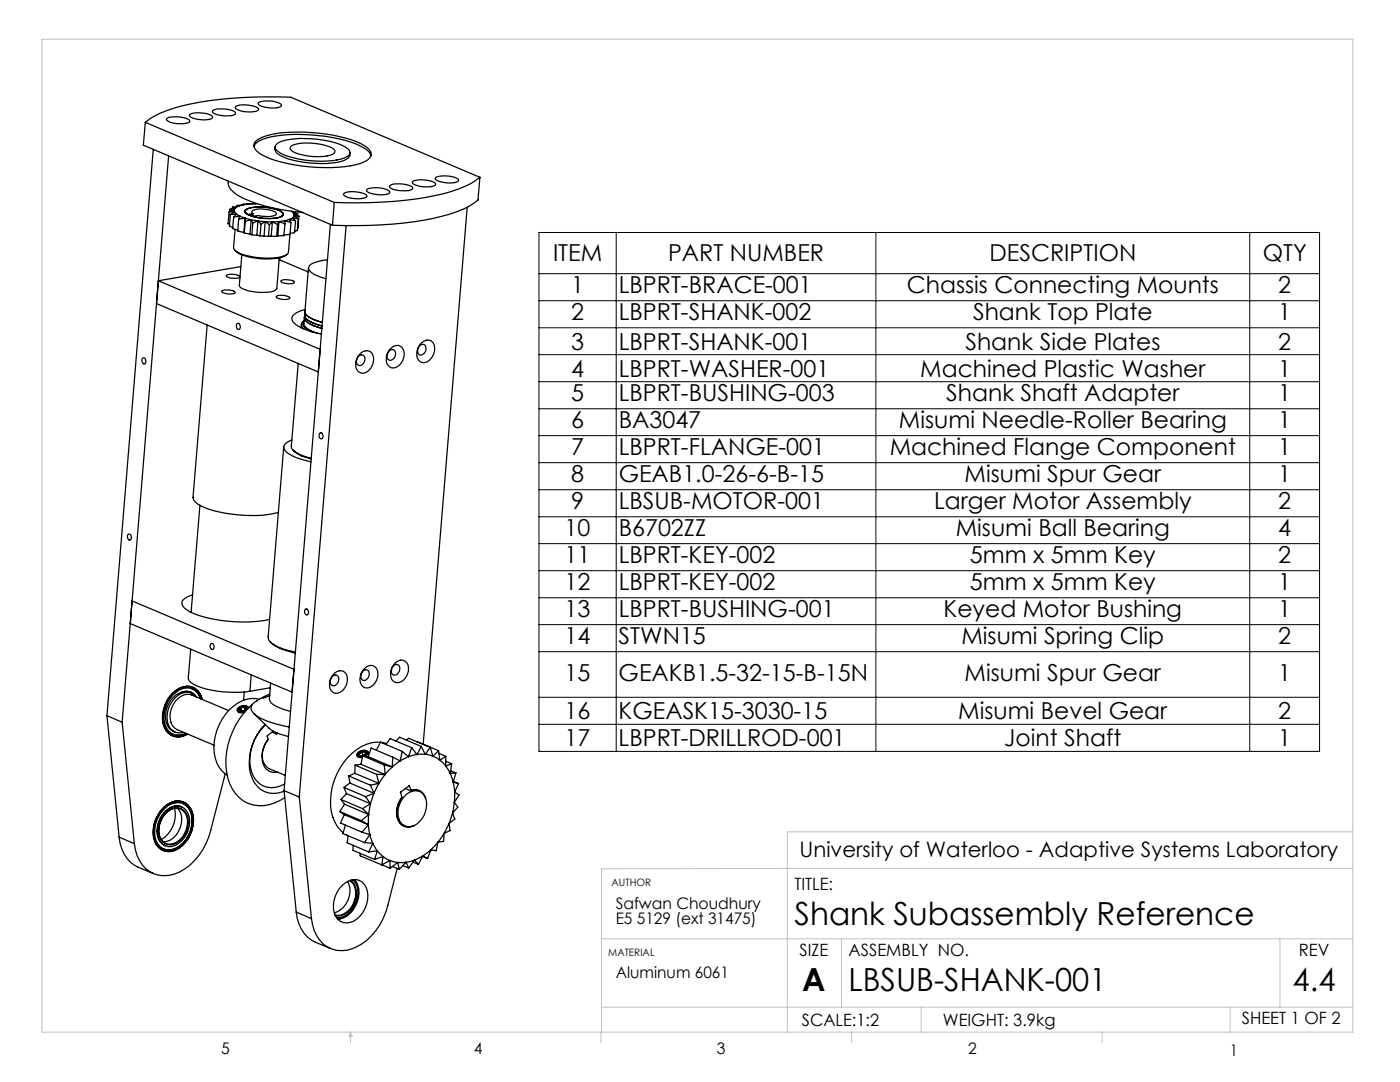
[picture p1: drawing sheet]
<svg xmlns="http://www.w3.org/2000/svg" width="279mm" height="216mm" viewBox="0 0 279 216" stroke-linecap="round" stroke-linejoin="round" font-family="sans-serif">
<g fill="none" stroke="#000" stroke-width=".2">
<path d="M107.6 46.4h155.7v103.5h-155.7zM107.6 54.6h155.7M123 46.4v103.5M174.8 46.4v103.5M249.4 46.4v103.5M107.6 60h155.7M107.6 65.4h155.7M107.6 70.8h155.7M107.6 76.2h155.7M107.6 81.6h155.7M107.6 86.9h155.7M107.6 92.3h155.7"/>
<path d="M107.6 97.7h155.7M107.6 103.1h155.7M107.6 108.5h155.7M107.6 113.9h155.7M107.6 119.3h155.7M107.6 124.6h155.7M107.6 130h155.7M107.6 139.1h155.7M107.6 144.5h155.7"/>
</g>
<g fill="none" stroke="#c0c0c0" stroke-width=".2">
<path d="M8.4 7.8h261.6v198.2h-261.6zM270 166h-112.9v40M270 173.3l-149.9 .1v32.6M120.1 187.3h149.9M167.9 187.3v13.7M255.4 187.3v13.7M70 206v2.1M70 206l.3 .8h-.7zM119.9 206v2.1M120.1 201h149.9M170 206v2.1M183.8 201v5"/>
<path d="M220 206v2.1M245.5 201v5"/>
</g>
<g fill="none" stroke="#000" stroke-width=".25">
<path d="M29 24.4a23.2 23.2 0 0 1 10.9-4 91 91 0 0 1 18.1-1l37.8 16M29 24.4l37.7 16M29 24.4l-.4 4.6 37.8 15.9M30.6 29.8l-9.3 113M33.3 23.6a5.2 5.2 0 0 1 4.5 .4l.1 .2a3.1 3.1 0 0 1-2.7 .5 2.6 2.6 0 0 1-2-.9zM33.7 31.1l-9.3 113M37.9 22.8a5.4 5.4 0 0 1 4.5 .4l.1 .2a2.89 2.89 0 0 1-2.7 .4 2.59 2.59 0 0 1-2-.8zM42.5 22a5.5 5.5 0 0 1 4.5 .4v.2a1.3 1.3 0 0 1-1.4 .5h-1.3a2.45 2.45 0 0 1-1.9-.9zM45.5 36.1a2.16 2.16 0 0 0 1.1 2.2 21.9 21.9 0 0 0 9.2 3.5l4.6 .6M47 21.3a5.2 5.2 0 0 1 4.5 .3l.1 .2a1.4 1.4 0 0 1-1.4 .5l-1.9-.1a1.63 1.63 0 0 1-1.4-.8zM50.7 29.2a2.68 2.68 0 0 1 1.7-1.4 28.7 28.7 0 0 1 13.9-.4l2.6 .6a10.6 10.6 0 0 1 4.8 2.4l.3 .7M50.9 28.4a7.6 7.6 0 0 1 4.5-1.8 34.5 34.5 0 0 1 16.6 2 3.2 3.2 0 0 1 2.1 2.2 2.05 2.05 0 0 1-1.5 1.5 23.1 23.1 0 0 1-10.7 1 26.4 26.4 0 0 1-9.5-2.4 2.48 2.48 0 0 1-1.7-2.1z"/>
<path d="M51.6 20.5a5.5 5.5 0 0 1 4.5 .3l.1 .2a2.89 2.89 0 0 1-2.7 .5 2.59 2.59 0 0 1-2-.8zM54.9 29.3a1.52 1.52 0 0 0 1.2 1.8 20.4 20.4 0 0 0 12.6 .9 1.45 1.45 0 0 0 1.1-1.5M55.3 28.6a12.7 12.7 0 0 1 7-.9 14 14 0 0 1 7.1 2 .88 .88 0 0 1 .5 .8 .88 .88 0 0 1-.7 .8 17.6 17.6 0 0 1-10.6 .2 5.4 5.4 0 0 1-3.6-1.9l-.1-.3zM58.2 29.1a10.8 10.8 0 0 1 8.4 .7l.3 .5a3.5 3.5 0 0 1-3.2 1l-1.8-.1-1.8-.3a3.2 3.2 0 0 1-2.2-1.3zM68.7 38.6a5.2 5.2 0 0 1 4.5 .3v.3a3.1 3.1 0 0 1-2.6 .4 2.6 2.6 0 0 1-2.1-.8zM73.2 37.8a5.5 5.5 0 0 1 4.5 .3l.1 .2a2.89 2.89 0 0 1-2.7 .5 2.59 2.59 0 0 1-2-.8zM77.8 37a5.5 5.5 0 0 1 4.5 .4l.1 .2a1.5 1.5 0 0 1-1.4 .5l-1.3-.1a2.45 2.45 0 0 1-2-.8zM82.4 36.2a5.2 5.2 0 0 1 4.5 .4l.1 .2a1.4 1.4 0 0 1-1.5 .5l-1.9-.2a1.63 1.63 0 0 1-1.3-.7zM87 35.4a5.5 5.5 0 0 1 4.4 .4l.1 .2a2.89 2.89 0 0 1-2.7 .4 2.45 2.45 0 0 1-1.9-.8zM95.8 35.4a23.5 23.5 0 0 1-10.9 4 91 91 0 0 1-18.2 1M95.8 35.4l-.4 4.5a16.8 16.8 0 0 1-7.3 3.3 78.9 78.9 0 0 1-21.7 1.7M31.6 56l32.3 13.7-.4 4.5-32.3-13.6z"/>
<path d="M44.2 58.1a2.6 2.6 0 0 1 2.8 .3 2.71 2.71 0 0 1-2.8-.2zM45.2 54.9a2.73 2.73 0 0 1 2.7 .3 2.71 2.71 0 0 1-2.7-.1zM45.7 42.3h1.1M45.7 42.3l-.2 2.3 .3 .2M45.9 41.8l.8 .1M45.9 41.8l-.1 .4M46 42.8l-.2 2.3 .7 .3M46.4 41.3l.6 .2M46.4 41.3v.4M46.6 43.3l-.2 2.3 1 .3M46.7 41.9l.1 .4M46.7 41.9l-1 .4"/>
<path d="M46.8 42.3l.4 .4M46.8 42.3l-.8 .5M46.8 49.9a6.3 6.3 0 0 0 4.4 1.6 10.2 10.2 0 0 0 5.8-.5l.3-.2M46.9 45.8l-.3 3.6a1.37 1.37 0 0 0 1.1 1 14.7 14.7 0 0 0 9.1 .6l.7-.4 .1-.3 .3-3.5M47 41.5l-.3 .4M47 41.5l-1.1 .3M47.2 42.7l.7 .4M47.2 42.7l-.6 .6M47.2 42.7l-1.2 .1M47.3 41l.4 .1M47.3 41v.2M47.6 43.7l-.2 2.4 1.3 .3"/>
<path d="M47.7 41.1l-.7 .4M47.7 41.1l-1.3 .2M47.9 43.1l1 .4M47.9 43.1l-.3 .6M47.9 43.1l-1.3 .2M48 53.2l-16.4 2.8M48.3 50.8l-.5 6.1a2.82 2.82 0 0 0 2.5 1.3l2.4 .1a3.4 3.4 0 0 0 2.5-.6l.5-6.2M48.5 40.7l.1 .2M48.5 40.7v.2M48.6 40.9l-.9 .2M48.6 40.9l-1.3 .1M48.7 46.4l.1 .1"/>
<path d="M48.8 46.5l1.1 .2M48.9 42a7.5 7.5 0 0 1 5.8-.4 3.2 3.2 0 0 1 1.9 .9v.3a1.56 1.56 0 0 1-1.5 .7 11.1 11.1 0 0 1-5.8-.7l-.5-.6zM48.9 43.5l1.2 .4M48.9 43.5v.7M48.9 43.5l-.2 2.9M48.9 43.5l-1.3 .2M48.9 44.2l-.1 2.3M49 42.2v.4M49.1 41.9a6.2 6.2 0 0 1 4.4-.4l.8 .1a2.9 2.9 0 0 1 2.1 1.1 1.12 1.12 0 0 1-1.1 .8 9.9 9.9 0 0 1-6.1-.9l-.2-.2zM49.7 40.7l1.6-.1zM49.7 40.7l-1.1 .2M49.7 40.7h-1.2"/>
<path d="M49.9 46.7l.4 .1M50.1 43.9l1.4 .2M50.1 43.9l.3 .6M50.1 43.9l-.2 2.8M50.1 43.9l-1.2 .3M50.3 46.8l1 .2M50.4 42a5.9 5.9 0 0 1 4.6 .4l.2 .2a.91 .91 0 0 1-1.1 .6l-2.6-.2-.7 .1-1.1-.3 .8-.2-.3-.4zM50.4 44.5l-.1 2.3M50.5 42.6l-.1 .4M51.3 47l.6 .1M51.5 44.1l1.4 .1M51.5 44.1l.6 .6"/>
<path d="M51.5 44.1l-.2 2.9M51.5 44.1l-1.1 .4M51.9 47.1h.8M52.1 44.7l-.2 2.4M52.7 47.1l.9 .1M52.9 44.2l1.5 .1M52.9 44.2l.9 .6M52.9 44.2l-.8 .5M52.9 44.2l-.2 2.9M53.8 44.8l-.2 2.4M54.1 47.1l-.5 .1M54.1 47.1l1.1 .1"/>
<path d="M54.4 44.3l-.6 .5M54.4 44.3l-.3 2.8M54.4 44.3l1 .5M55.1 59.2a2.7 2.7 0 0 1 2.8 .2 2.65 2.65 0 0 1-2.8-.1zM55.4 44.8l-.2 2.4M55.5 47.1l-.3 .1M55.7 44.2l-1.3 .1M55.7 44.2l-.3 .6M55.7 44.2l-.2 2.9M55.7 44.2l1.2 .5M55.7 51.9h.1M55.8 51.9l5.7 2.4"/>
<path d="M55.8 51.4v.5M56.1 56a3.1 3.1 0 0 1 2.6 .2l.1 .1a2.71 2.71 0 0 1-2.7-.1zM56.4 42.8l-.1 .4M56.8 44l-1.1 .2M56.8 44l.1 .7M56.8 44l1.3 .4M56.9 44.7l-.2 2.3-1.2 .1M57.7 43.8l-.9 .2M57.7 43.8l.4 .6M57.7 43.8l1.3 .3M57.9 46.8l-1.2 .1M58.1 44.4l-.2 2.4"/>
<path d="M58.2 42.2h.1M58.2 42.2l.4 .4M58.2 42.2l1.2 .5M58.4 43.5l-.7 .3M58.4 43.5l.6 .6M58.4 43.5l1.1 .1M58.6 42.6l.1 .4M58.6 42.6l1.1 .5M58.6 42.6l.8 .1M58.7 43l-.3 .5M58.7 43l.8 .6M58.7 43l1 .1"/>
<path d="M58.7 42.2v.2M59 44.1l-.2 2.3-.9 .2M59.4 42.7v.3M59.5 43.6l-.2 2.4-.5 .1M59.7 43.1l-.2 2.4h-.1M61.6 53.4l-.7 8.8M65.4 51.8l-1.2 .2a3.7 3.7 0 0 0-2.6 1.3 1.46 1.46 0 0 0 1.1 1.4l2.4 .9M65.9 44.8l-9.2 113M66.7 40.4l-.3 4.5M69.1 45l-9.4 114M93.2 41.3l-8.7 107.2M28.5 71.5l.1-.1a.69 .69 0 0 1 .5 .6 .69 .69 0 0 1-.3 .6l-.4-.3-.1-.5z"/>
<path d="M41.3 64.8l-2.8 34.4a1.46 1.46 0 0 0 .9 1.3 22.3 22.3 0 0 0 10.7 2.4l2.4-.1 3.1-.6M47.3 64.6l.1-.1a.69 .69 0 0 1 .5 .6 .69 .69 0 0 1-.2 .7l-.5-.4v-.5zM59.5 72.5l-1.4 16.5a1.66 1.66 0 0 0 1.2 1.4l1.6 .7 1.2 .3M60.1 64.7v.7M60.7 64a.93 .93 0 0 0-.6 .8 .93 .93 0 0 0 .5 .8M60.7 64a.77 .77 0 0 0-.1 1.1l.4 .4 1.4 .8M60.9 62.2a1.48 1.48 0 0 0 1 1.2l2.4 .9-.6-.1a5 5 0 0 1-2.8-1.7zM60.9 62.2a1.49 1.49 0 0 0 1 1.9l2.4 .9M60.9 61.8h-.3a3.1 3.1 0 0 0-2.4 1.7 1.88 1.88 0 0 0 1.2 1.6l2.6 1 2.1 .6M62.5 64.9a2.39 2.39 0 0 1-1.8-1.6l.1-.4a1.53 1.53 0 0 0 1.1 1.3l2.4 .9M62.5 64.9l1.7 .6M62.5 65l1.7 .5"/>
<path d="M62.5 65a2.43 2.43 0 0 1-1.8-1.6l-.1 1.2a1.64 1.64 0 0 0 1.1 1.2l1.7 .7M71.4 71.2a.8 .8 0 0 1 1.2-.3 .8 .8 0 0 1 .1 1.2 .85 .85 0 0 1-1.1 .8 .85 .85 0 0 1-.4-1.3zM72 70.5a1.48 1.48 0 0 1 1.7-.4 1.48 1.48 0 0 1 .9 1.5 2.89 2.89 0 0 1-2 2.9 1.64 1.64 0 0 1-1.6-2.3l.5-1.2zM77.8 69.9a.81 .81 0 0 1 1.1 .2 .81 .81 0 0 1-.1 1 .85 .85 0 0 1-1.1 .8 .85 .85 0 0 1-.4-1.3zM78 69.5a1.48 1.48 0 0 1 1.8-.5 1.48 1.48 0 0 1 .9 1.5 2.69 2.69 0 0 1-2.5 2.9 1.96 1.96 0 0 1-.9-2.9zM83.9 68.8a.65 .65 0 0 1 1.1 .4 1.24 1.24 0 0 1-1.3 1.6 1.26 1.26 0 0 1 .2-2zM84.1 68.4a1.46 1.46 0 0 1 1.8-.5 1.46 1.46 0 0 1 .8 1.6 2.89 2.89 0 0 1-1.9 2.9 1.61 1.61 0 0 1-1.6-2.3l.5-1.2zM56.6 89.2l-3.1 37.9a1.45 1.45 0 0 0 .9 1.3 13 13 0 0 0 4.5 1.7M58.2 87.8a2.24 2.24 0 0 0-1.6 1.5 2.28 2.28 0 0 0 1.5 1.5l1.7 .7 2.3 .6M58.5 89.8l.2 .2a7.1 7.1 0 0 0 3.4 1.6M63.8 86.4a.62 .62 0 0 1 .6 .4 .62 .62 0 0 1-.1 .7 .61 .61 0 0 1-.6-.4 .61 .61 0 0 1 .1-.7zM25.6 106.6a.59 .59 0 0 1 .6 .5 .59 .59 0 0 1-.4 .7l-.4-.6z"/>
<path d="M26.4 119.9l32.3 13.7-.4 4.5-32.3-13.7zM38.5 118.7h-.3a2.99 2.99 0 0 0-1.9 1.4 1.49 1.49 0 0 0 .9 1.5 20.3 20.3 0 0 0 9.7 2.5l3.8-.1 3.1-.4M39.9 100.8l-1.8 21.4M36.2 138.1a2.76 2.76 0 0 1 1.9 0M36.8 138a2.31 2.31 0 0 1 2.4 1.1M38.1 129.5l-.5 5.8a1.64 1.64 0 0 0 1.1 1.3 20.5 20.5 0 0 0 11.2 1.3M38.2 138.3a2.93 2.93 0 0 0-3.6 .8 5.1 5.1 0 0 0-1 6l.5 .5 .8 .5M38.3 137.4a2.83 2.83 0 0 1 1.7 2M39.2 139.1a2.61 2.61 0 0 0-4.3 .2 5.1 5.1 0 0 0-1 6 2.25 2.25 0 0 0 2.7 .8M40.1 139.5a2.89 2.89 0 0 0-4.9-1.4 5.8 5.8 0 0 0-1.6 7.7 2.82 2.82 0 0 0 3.5 .5M40.3 139.5a3.1 3.1 0 0 0-5.2-1.6 6.2 6.2 0 0 0-1.8 7.9 2.96 2.96 0 0 0 4.1 .6 3.1 3.1 0 0 1-4.9-2 6.5 6.5 0 0 1 4-7.3 2.98 2.98 0 0 1 3.8 2.5M40.4 139.6a3.2 3.2 0 0 0-2.4-2.6 3.2 3.2 0 0 0-3.3 1.1 6.5 6.5 0 0 0-1.6 7.5 2.96 2.96 0 0 0 4.4 .9"/>
<path d="M42.1 128.4a.62 .62 0 0 1 .6 .5 .62 .62 0 0 1-.3 .7l-.3-.1-.2-.4zM48.8 138.1l-.2 1.6M50.1 134.7l-.2 3.2M51.7 139.5a6.7 6.7 0 0 0-6.7 3.1 9.7 9.7 0 0 0-1.3 10.5l.6 .7 1 .9M53.8 138.5l-2.6 1.4a1.45 1.45 0 0 0-1.1 1.2 1.45 1.45 0 0 0 .7 1.5 15.9 15.9 0 0 0 6.9 2.5M53.8 138.8l-1.3 .5M53.9 128a8.6 8.6 0 0 0 5 2.3M53.9 137.2l-4 .7M54 136.3l-.2 3.2a1.76 1.76 0 0 0 1.4 1.5l2.8 1M60.9 121.6a.58 .58 0 0 1 .7 .4 .58 .58 0 0 1-.5 .7l-.3-.5zM66.5 134.8l.4-.1a.97 .97 0 0 1 .8 .7 .97 .97 0 0 1-.4 1 .76 .76 0 0 1-.9 .4 .76 .76 0 0 1-.5-.9l.1-.4zM66.7 134.4a1.46 1.46 0 0 1 1.7-.5 1.46 1.46 0 0 1 .9 1.6 2.63 2.63 0 0 1-2.4 2.8 1.99 1.99 0 0 1-.9-2.9z"/>
<path d="M72.6 133.8l.4-.2a.97 .97 0 0 1 .7 .8 .97 .97 0 0 1-.3 1 .71 .71 0 0 1-.7 .4 .71 .71 0 0 1-.7-.5 1.45 1.45 0 0 1 .6-1.5zM72.8 133.3a1.46 1.46 0 0 1 1.7-.4 1.46 1.46 0 0 1 .9 1.5 2.63 2.63 0 0 1-2.4 2.9 1.99 1.99 0 0 1-.9-2.9zM78.4 133a.8 .8 0 0 1 1.2-.3 .8 .8 0 0 1 .1 1.2 .82 .82 0 0 1-.7 .8 .82 .82 0 0 1-.9-.5l.1-.8zM78.9 132.3a1.47 1.47 0 0 1 1.7-.5 1.47 1.47 0 0 1 .9 1.6 2.63 2.63 0 0 1-2.4 2.8 1.99 1.99 0 0 1-.9-2.9zM21.3 142.8l3.1 1.3M21.3 142.8l2.5 24.2M24.4 144.1l2.4 24.2M37.1 146.3a3 3 0 0 1-2.6 .2M44.9 154.4l-2.8 11.3a12.4 12.4 0 0 1-7.2 8.7 5.8 5.8 0 0 1-7.6-3.7l-.5-2.4M45.6 141.8l-7.3-3.1a3.4 3.4 0 0 0-4 2.5 3.7 3.7 0 0 0 .5 4l.5 .4 7.4 3.1M47.8 141.7l.5 .2M48 141.3l-.2 .4"/>
<path d="M48 141.3l.2 .6M48.7 141l.4 .2M48.7 141l-.7 .3M48.7 141l.2 .7M48.9 141.7l-.6 .2M49.1 141.2l-.2 .5M49.3 141.5l.1-.4a1.33 1.33 0 0 0-1.9 .6 1 1 0 0 0 1.6 0M49.6 141.3a1.41 1.41 0 0 0-2.3 .3 .88 .88 0 0 0 1.5 .5l.2-.1M50.4 140.5a15.3 15.3 0 0 0-4.9 14.8 6.8 6.8 0 0 0 7.2 5.5 9.4 9.4 0 0 0 4.1-1.7M50.7 142.4l3 2.9a8.6 8.6 0 0 0 3.9 1.7M52.9 144.5a11 11 0 0 0-2.9 9.8 4.8 4.8 0 0 0 6.7 3.6M53 144.6a9.2 9.2 0 0 0-2.4 10.3 4.2 4.2 0 0 0 6.2 1.5"/>
<path d="M53.5 147.5a4.7 4.7 0 0 0-.3 6 2.36 2.36 0 0 0 2.2 .6M53.5 147.5a4.4 4.4 0 0 0-.5 5.3l.7 .6 3.2 1.3M54.3 146.1l.8 .3M54.5 145.9l-1.2 .9 .2 .7M55.3 146.2l-.2 .2M55.5 146.3l-.4 .1M56.7 157.8l3 1.2M56.7 157.8l2.4 24.2M59.7 159l2.5 24.3M68.1 159.5l4.3 1.9M68.1 159.5l.7 1M68.7 157.1l.4 1.3"/>
<path d="M68.7 157.1l4.3 1.9M69.1 158.4l4.8 2M69.1 158.4l-1 1.1M69.6 154.8l.2 1.4M69.6 154.8l4.3 1.9M69.8 156.2l4.8 2.1M69.8 156.2l-1.1 .9M70.8 154.3l-1.2 .5M70.8 154.3l4.8 2M70.9 152.7l-.1 1.6M70.9 152.7l4.3 1.8M71.7 150.4l-.1 .2 .2 .2"/>
<path d="M71.7 150.4l.1 .4M72 152.5l-1.1 .2M72 152.5l4.9 2.1M72.2 150l-.5 .4M72.2 150l.3 .7M72.4 150.8l-.4 1.7M72.4 150.8l4.3 1.8M72.4 150.8l1.1 .2M72.5 150.7l-.7 .1M72.6 150.8h.1a.7 .7 0 0 0 .5-.8 1.25 1.25 0 0 0-1.8 .6 .67 .67 0 0 0 1 .4M72.8 150h-.6M72.8 150l.2 .1v.3"/>
<path d="M72.8 150l.2 .4M72.8 150.9l.3-.1a.64 .64 0 0 0 .4-.8 1.45 1.45 0 0 0-2.3 .8 .87 .87 0 0 0 1.1 .3M73 159l.9 1.4M73 150.4l-.5 .3M73.5 151l4.8 2M73.5 151l.6-1.7 4.3 1.8M73.9 156.7l.7 1.6M74.6 158.3l-.7 2.1M74.6 158.3l-1.6 .7M75.1 149.7l.9-1.6 4.3 1.8M75.2 154.5l.4 1.8M75.2 154.5l1.7 .1"/>
<path d="M75.6 156.3l-1 2M75.6 156.3l-1.7 .4M76.7 152.6l.2 2M76.7 152.6l1.6 .4M76.9 154.6l-1.3 1.7M77 148.6l.9-1.2 4.3 1.8M77.2 148.3a7 7 0 0 0-7 2.1 12.8 12.8 0 0 0-3.7 12.8 6 6 0 0 0 2 3M78.3 153l-1.4 1.6M78.4 151.1l-.1 1.9M78.4 151.1l1.5 .7M79 147.9l.8-.8 4.3 1.8M79.9 151.8l-1.6 1.2"/>
<path d="M80.2 159.1a4.2 4.2 0 0 0 0 5.5 2.24 2.24 0 0 0 2.5 .1M80.2 159.1a4.3 4.3 0 0 0-.4 5.1l1 .6M80.3 149.9l-.4 1.9M80.3 149.9l1.2 1.1M80.9 157.3l1.1 .5M81.1 158.5a2.34 2.34 0 0 1 2.7-.6 2.34 2.34 0 0 1 1.4 2.5 4.6 4.6 0 0 1-3.3 4.6 2.23 2.23 0 0 1-2.5-2.3 5 5 0 0 1 1.7-4.2zM81.1 147.7l.5-.4 4.3 1.8M81.5 151l-1.6 .8M81.6 156.8h.1M81.7 156.8l-1.8 1.2 .3 1.1M81.7 156.8l.3 .9M82 157.8a2.45 2.45 0 0 1 1.7 .1"/>
<path d="M82 157.7a2.19 2.19 0 0 1 3 1.6M82 157.7v.1M82.2 149.2l-.7 1.8M82.2 149.2l1 1.4M83.2 148l4.3 1.8M83.2 150.6l-1.7 .4M84.1 148.9l-.9 1.7M84.1 148.9l.8 1.6M84.9 150.5l-1.7 .1M84.9 150.5l1.5 .4M85.9 149.1l-1 1.4M85.9 149.1l.5 1.8"/>
<path d="M86.4 150.9l1.4 .8M87.5 149.8l-1.1 1.1M87.5 149.8l.3 1.9M87.6 150.3l1.4 .6M87.8 151.7l1.1 1.2M88.9 152.9l1 1.4M89 150.9l-1.2 .8M89 150.9l-.1 2M89 151.9l1.1 .5M89.9 154.3l.6 1.8M89.9 153.8l1.1 .4M90.1 152.4l-1.2 .5"/>
<path d="M90.1 152.4l-.2 1.9M90.5 156.1l.2 1.9M90.5 156.1l1 .3M90.5 155.9l1 .5M90.7 158v2.1M90.7 158l.9 .6-.9 1.5M91 154.2l-1.1 .1M91 154.2l-.5 1.9M91.5 156.4l-.8 1.6M23.8 167a7.1 7.1 0 0 0 3.8 6l3 1.3M23.8 167l3 1.3M32.2 161.7a4.1 4.1 0 0 1 4.2-1.6 3.5 3.5 0 0 1 2.2 3.6 6.2 6.2 0 0 1-4.4 6.1 3 3 0 0 1-3.5-2.9 6.9 6.9 0 0 1 1.5-5.2z"/>
<path d="M32.2 161.6a3.8 3.8 0 0 1 4.9-1.3 4.5 4.5 0 0 1 1.2 5.3 6.2 6.2 0 0 1-4.1 4.3 3.1 3.1 0 0 1-3.5-3 6.8 6.8 0 0 1 1.5-5.3zM32.8 161a3.2 3.2 0 0 1 5.5 1 6.6 6.6 0 0 1-3.4 7.7 3.1 3.1 0 0 1-4.3-2.8 6.9 6.9 0 0 1 2.2-5.9zM32.9 161.3a3 3 0 0 1 5.3 1 6.2 6.2 0 0 1-3.6 7.2 2.96 2.96 0 0 1-3.7-3.3 6.5 6.5 0 0 1 2-4.9zM33 162a2.72 2.72 0 0 1 4.2-.2 5 5 0 0 1-1.6 6.5 2.59 2.59 0 0 1-2.9 .3 2.59 2.59 0 0 1-1.3-2.7 5.5 5.5 0 0 1 1.6-3.9zM33.1 162.3a2.63 2.63 0 0 1 3.5-.7 4.2 4.2 0 0 1-.2 5.6 2.66 2.66 0 0 1-4 .7 4.5 4.5 0 0 1 .7-5.6zM33.1 162.3a2.41 2.41 0 0 1 2.9-.9 2.41 2.41 0 0 1 1.4 2.7 4.3 4.3 0 0 1-3.4 4.4 2.5 2.5 0 0 1-2.3-3.3 5.2 5.2 0 0 1 1.4-2.9zM34.8 161.3a5.7 5.7 0 0 1-2.6 6.2M35.4 161.3a4.2 4.2 0 0 1-.8 5.8 2.79 2.79 0 0 1-2 .9M36.3 161a2.47 2.47 0 0 0-2.8 .4 5.4 5.4 0 0 0-1.9 6 2.42 2.42 0 0 0 1.4 1.4M36.5 160.3a3.8 3.8 0 0 1 1.7 4.6 5.5 5.5 0 0 1-4.4 4.7l-1.2-.2M67.8 161.9l4.3 1.9M67.8 161.9l.9 .7"/>
<path d="M68.3 176.7a2.87 2.87 0 0 1 4.4-.2 5.4 5.4 0 0 1-2.7 7.5 2.62 2.62 0 0 1-3.4-2.5 5.9 5.9 0 0 1 1.7-4.8zM68.7 162.6l4.8 2M68.7 162.6l-.8 1.6 4.3 1.9M68.8 160.5l4.8 2M68.8 160.5l-1 1.4M68.9 164.6l-.5 1.7 4.3 1.8M69.1 166.6l.4 .2M69.4 175.9a4.5 4.5 0 0 1-2.7 6.2M69.5 166.8l-.2 1.4 4.3 1.8M69.8 175.7a3.7 3.7 0 0 1 .5 5 3.4 3.4 0 0 1-3.4 1.9M69.9 175.6a3.8 3.8 0 0 1 .5 5.1 3.4 3.4 0 0 1-3.5 2M70.4 175.5a4.4 4.4 0 0 1-.1 5.9 3.4 3.4 0 0 1-3.1 1.7"/>
<path d="M70.5 168.7l-.1 1 4.4 1.8M70.8 175.5a5 5 0 0 1-.4 6.1 4.1 4.1 0 0 1-3 1.8M71.8 170.3l.1 .5 4.3 1.8M72.1 163.8l1.4 .8M72.2 166.1l1.6 .4M72.4 161.4l1.2 1.1M72.7 168.1l1.7 .2M73.5 164.6l.3 1.9M73.5 164.6l-1.3 1.5M73.6 162.5l-.1 2.1M73.6 162.5l-1.5 1.3M73.8 166.5l.6 1.8"/>
<path d="M73.8 166.5l-1.1 1.6M73.9 160.4l-.3 2.1M73.9 160.4l-1.5 1M74.4 168.3l.9 1.5M74.4 168.3l-.8 1.7M75.3 169.8l1.1 1.1M75.3 169.8l-1.7 .2M75.3 169.8l-.5 1.7M76.2 172.6l1.7 .6M76.4 170.9l1.4 .8M76.4 170.9l-1.6 .6M76.4 170.9l-.2 1.7"/>
<path d="M77.8 171.7l1.6 .4M77.8 171.7l-1.6 .9M77.8 171.7l.1 1.5M78.3 172.9l1.4 .6M79.3 173.3l-1.9 7.4a11.7 11.7 0 0 1-8.2 8.9 5.7 5.7 0 0 1-6.5-4l-.5-2.3M79.4 172.1l-1.5 1.1M79.4 172.1l.3 1.4M80.4 172.7l1.2 .5M81 172l-1.6 .1M81 172l-1.3 1.5M81 172l.6 1.2M82.4 172l1.1 .5"/>
<path d="M82.7 171.6l-1.7 .4M82.7 171.6l-1.1 1.6M82.7 171.6l.8 .9M84.3 170.9l1 .4M84.4 170.8l-1.7 .8M84.4 170.8l-.9 1.7M84.4 170.8l.9 .5M86 169.6l-1.6 1.2M86 169.6l-.7 1.7M87.4 168.1l-1.4 1.5M87.4 168.1l-.3 1.7-1.1-.2M88.6 166.3l-1.2 1.8"/>
<path d="M88.6 166.3l-.1 1.6-1.1 .2M89.6 164.3l-1 2M89.6 164.3l.2 1.4-1.2 .6M90.3 162.2l-.7 2.1M90.3 162.2l.5 1.2-1.2 .9M90.7 160.1l-.4 2.1M90.7 160.1l.7 .9-1.1 1.2M59.1 182a7.1 7.1 0 0 0 3.8 6l3.1 1.3M59.1 182l3.1 1.3"/>
</g>
<g font-size="6.3">
<text x="158.6" y="184.5">Shank Subassembly Reference</text>
<text x="160.1" y="197.8">A</text>
<text x="169.4" y="197.8">LBSUB-SHANK-001</text>
<text x="258" y="197.8">4.4</text>
</g>
<g font-size="4.7">
<text x="110.4" y="52.2">ITEM</text>
<text x="133.3" y="52.2">PART NUMBER</text>
<text x="197.5" y="52.2">DESCRIPTION</text>
<text x="252" y="52.2">QTY</text>
<text x="114" y="58.5">1</text>
<text x="123.5" y="58.5">LBPRT-BRACE-001</text>
<text x="181" y="58.5">Chassis Connecting Mounts</text>
<text x="255.1" y="58.5">2</text>
<text x="114" y="63.9">2</text>
<text x="123.5" y="63.9">LBPRT-SHANK-002</text>
<text x="194.2" y="63.9">Shank Top Plate</text>
<text x="255.1" y="63.9">1</text>
<text x="114" y="69.8">3</text>
<text x="123.5" y="69.8">LBPRT-SHANK-001</text>
<text x="192.7" y="69.8">Shank Side Plates</text>
<text x="255.1" y="69.8">2</text>
<text x="114" y="75.1">4</text>
<text x="123.5" y="75.1">LBPRT-WASHER-001</text>
<text x="183.7" y="75.1">Machined Plastic Washer</text>
<text x="255.1" y="75.1">1</text>
<text x="114" y="80.1">5</text>
<text x="123.5" y="80.1">LBPRT-BUSHING-003</text>
<text x="188.8" y="80.1">Shank Shaft Adapter</text>
<text x="255.1" y="80.1">1</text>
<text x="114" y="85.5">6</text>
<text x="123.5" y="85.5">BA3047</text>
<text x="179.4" y="85.5">Misumi Needle-Roller Bearing</text>
<text x="255.1" y="85.5">1</text>
<text x="114" y="90.9">7</text>
<text x="123.5" y="90.9">LBPRT-FLANGE-001</text>
<text x="177.6" y="90.9">Machined Flange Component</text>
<text x="255.1" y="90.9">1</text>
<text x="114" y="96.2">8</text>
<text x="114" y="101.6">9</text>
<text x="123.5" y="96.2">GEAB1.0-26-6-B-15</text>
<text x="123.5" y="101.6">LBSUB-MOTOR-001</text>
<text x="186.4" y="101.6">Larger Motor Assembly</text>
<text x="192.5" y="96.2">Misumi Spur Gear</text>
<text x="255.1" y="101.6">2</text>
<text x="255.1" y="96.2">1</text>
<text x="112.7" y="107">10</text>
<text x="123.5" y="107">B6702ZZ</text>
<text x="190.7" y="107">Misumi Ball Bearing</text>
<text x="255.1" y="107">4</text>
<text x="112.7" y="112.4">11</text>
<text x="123.5" y="112.4">LBPRT-KEY-002</text>
<text x="193.6" y="112.4">5mm x 5mm Key</text>
<text x="255.1" y="112.4">2</text>
<text x="112.7" y="117.8">12</text>
<text x="123.5" y="117.8">LBPRT-KEY-002</text>
<text x="193.6" y="117.8">5mm x 5mm Key</text>
<text x="255.1" y="117.8">1</text>
<text x="112.7" y="123.2">13</text>
<text x="123.5" y="123.2">LBPRT-BUSHING-001</text>
<text x="188.3" y="123.2">Keyed Motor Bushing</text>
<text x="255.1" y="123.2">1</text>
<text x="112.7" y="128.6">14</text>
<text x="123.5" y="128.6">STWN15</text>
<text x="191.9" y="128.6">Misumi Spring Clip</text>
<text x="255.1" y="128.6">2</text>
<text x="112.7" y="135.8">15</text>
<text x="123.5" y="135.8">GEAKB1.5-32-15-B-15N</text>
<text x="192.5" y="135.8">Misumi Spur Gear</text>
<text x="255.1" y="135.8">1</text>
<text x="112.7" y="143.5">16</text>
<text x="123.5" y="143.5">KGEASK15-3030-15</text>
<text x="191.2" y="143.5">Misumi Bevel Gear</text>
<text x="255.1" y="143.5">2</text>
<text x="112.7" y="148.9">17</text>
<text x="123.5" y="148.9">LBPRT-DRILLROD-001</text>
<text x="200.4" y="148.9">Joint Shaft</text>
<text x="255.1" y="148.9">1</text>
</g>
<text font-size="4.2" x="159.6" y="171.1">University of Waterloo - Adaptive Systems Laboratory</text>
<g font-size="3.4">
<text x="158.6" y="177.7">TITLE:</text>
<text x="159.6" y="190.7">SIZE</text>
<text x="169.3" y="190.7">ASSEMBLY NO.</text>
<text x="259.2" y="190.7">REV</text>
<text x="160" y="204.7">SCALE:1:2</text>
<text x="188.2" y="204.7">WEIGHT: 3.9kg</text>
<text x="247.8" y="204.4">SHEET 1 OF 2</text>
</g>
<g font-size="3.2">
<text x="122.9" y="181.3">Safwan Choudhury</text>
<text x="122.9" y="184.5">E5 5129 (ext 31475)</text>
<text x="122.9" y="195.1">Aluminum 6061</text>
<text x="44.2" y="210.4">5</text>
<text x="94.6" y="210.3">4</text>
<text x="143.1" y="210.4">3</text>
<text x="193.2" y="210.3">2</text>
<text x="245.4" y="210.6">1</text>
</g>
<g font-size="2">
<text x="122.1" y="176.7">AUTHOR</text>
<text x="121.4" y="190.7">MATERIAL</text>
</g>
</svg>
